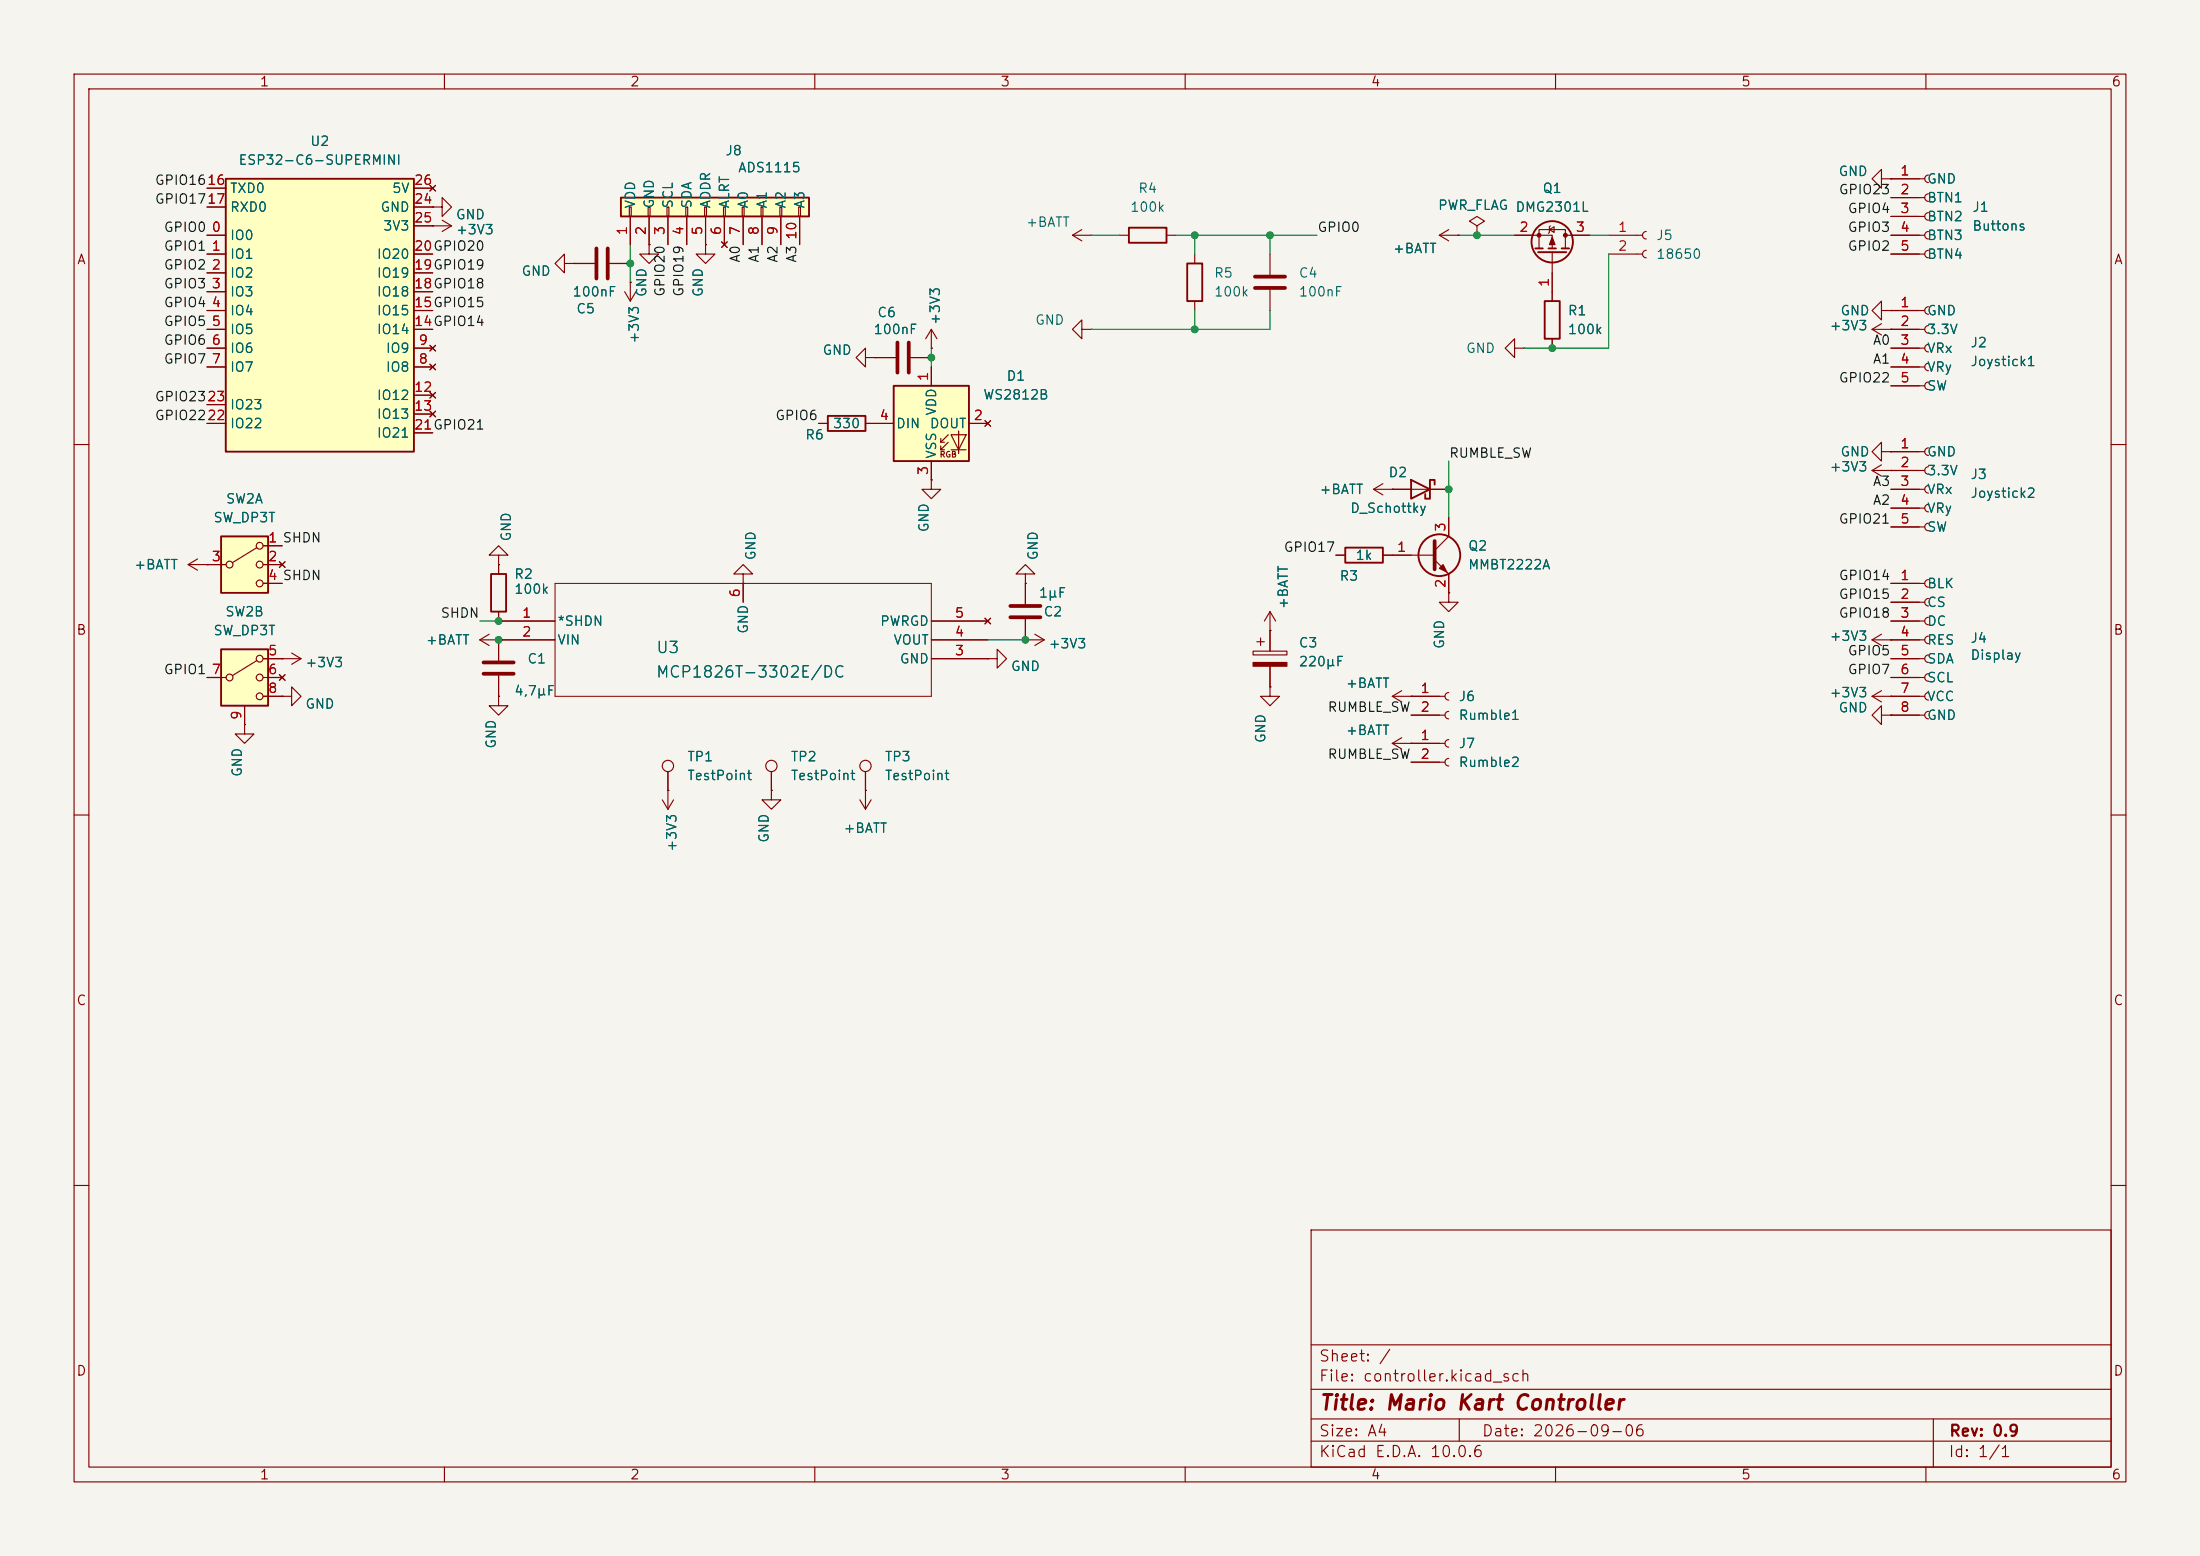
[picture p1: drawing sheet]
<svg xmlns="http://www.w3.org/2000/svg" width="297mm" height="210mm" viewBox="0 0 297 210" stroke-linecap="round" stroke-linejoin="round" font-family="sans-serif">
<path d="M0 0h297v210h-297z" fill="#f5f4ef" stroke="#f5f4ef" stroke-width=".14"/>
<g fill="none" stroke="#840000" stroke-width=".15">
<path d="M10 10h277v190h-277zM12 12h273v186h-273zM60 10v2M110 10v2M160 10v2M210 10v2M260 10v2M76.2 35.6v1.2l-1.3-1.2 1.3-1.3v1.3h1.3M77.5 35.6h.1M84.3 39.4l.8 1.2M85.1 38.1h.1M85.1 38.1v2.5"/>
<path d="M85.9 39.4l-.8 1.2M87.6 33v1.3h1.3l-1.3 1.3-1.2-1.3h1.2M87.6 33h.1M95.2 33v1.3h1.3l-1.3 1.3-1.2-1.3h1.2M95.2 33h.1M110.5 57.2h1.3M116.8 48.3v-1.3l-1.2 1.3 1.2 1.2v-1.2h1.3M116.8 57.2h1.3M118.1 48.3h.1M118.1 48.3h2.8M122.9 48.3h2.8M125.7 47h.1"/>
<path d="M125.7 44.5l-.7 1.2M125.7 44.5l.8 1.2M125.7 44.5v2.5M10 60h2M100.3 78.7v2.6M138.4 77.5h1.3l-1.3-1.3-1.2 1.3h1.2v1.2M138.4 78.7h.1M138.4 78.7v2.8M285 60h2M67.3 83.8h7.6M67.3 86.4h7.6M125.7 83.8h7.6"/>
<path d="M125.7 86.4h7.6M125.7 88.9h7.6M133 83.4l.7 .8M133.3 88.9h1.3v-1.3l1.3 1.3-1.3 1.3v-1.3M133.3 88.9h.1M133.7 83.4l-.7 .8M138.4 86.4h.1M138.4 86.4h2.6M138.4 83.6v2.8M139.7 85.6l1.3 .8M141 86.4l-1.3 .7M10 110h2"/>
<path d="M90.2 104.1v2.6M104.1 106.7v1.3h1.3l-1.3 1.2-1.2-1.2h1.2M104.1 106.7h.1M104.1 104.1v2.6M116.1 108l.7 1.2M116.8 106.7h.1M116.8 104.1v5.1M117.6 108l-.8 1.2M285 110h2M10 160h2M177 166h108v32h-108zM285 160h2"/>
<path d="M60 198v2M110 198v2M160 198v2M177 194.5h108M177 191.5h108M177 187.5h108M177 181.5h108M197 191.5v3M210 198v2M260 198v2M261 191.5v6.5"/>
<circle cx="90.2" cy="103.4" r=".76"/>
<circle cx="104.1" cy="103.4" r=".76"/>
<circle cx="116.8" cy="103.4" r=".76"/>
</g>
<path d="M74.9 78.7h50.8v15.3h-50.8z" fill="none" stroke="#840000" stroke-width=".14"/>
<path d="M111.8 56.1h5v2.1h-5z" fill="none" stroke="#840000" stroke-width=".25"/>
<path d="M121.2 46.2v4.1M122.7 46.2v4.1M136.4 83.3h4.1M136.4 81.8h4.1" fill="none" stroke="#840000" stroke-width=".51"/>
<path d="M83.8 26.7h25.4v2.5h-25.4z" fill="#ffffc2"/>
<g fill="none" stroke="#840000" stroke-width=".25">
<path d="M83.8 26.7h25.4v2.5h-25.4zM152.4 30.7h5.1v2.1h-5.1zM160.3 35.6h2v5h-2zM207.3 33.5h1M207.6 34h3.9M209 33.5h1.1M210.8 33.5h1M208.5 40.6h2.1v5.1h-2.1z"/>
<circle cx="209.5" cy="32.6" r="2.79"/>
</g>
<g fill="none" stroke="#840000" stroke-width=".15">
<path d="M77.5 35.6h2.8M82.3 35.6h2.8M85 27.9h.2v1.3h-.2zM85.1 29.2v3.8M87.5 27.9h.3v1.3h-.3zM87.6 29.2v3.8M90 27.9h.3v1.3h-.3zM90.2 29.2v3.8M92.6 27.9h.2v1.3h-.2zM92.7 29.2v3.8M95.1 27.9h.3v1.3h-.3zM95.2 29.2v3.8"/>
<path d="M97.4 32.6l.8 .8M97.7 27.9h.2v1.3h-.2zM97.8 29.2v3.8M98.2 32.6l-.8 .8M100.2 27.9h.3v1.3h-.3zM100.3 29.2v3.8M102.7 27.9h.3v1.3h-.3zM102.9 29.2v3.8M105.3 27.9h.2v1.3h-.2zM105.4 29.2v3.8M107.8 27.9h.3v1.3h-.3zM107.9 29.2v3.8"/>
<path d="M144.8 31.8h2.5M144.8 31.8l1.2 .7M146 31l-1.2 .8M147.3 31.8h.1M151.1 31.8h1.3M157.5 31.8h1.2M161.3 34.3v1.3M171.4 34.3v2.8M171.4 39.1v2.8M194.3 31.8h2.5M194.3 31.8l1.3 .7M195.6 31l-1.3 .8"/>
<path d="M196.8 31.8h.1M199.4 30.5l1-.7-1-.6-1 .6 1 .7v1.3M199.4 31.8h.1M204.5 31.8h5v1.7M207.8 33.5v-2.5h3.5v2.5M209.2 31l.6-.4v.8zM209.3 30.5l-.1 .1v.8l-.2 .1M209.5 34v6.6M211.3 31.8h3.3M217.2 31.8h4.5M217.2 34.3h4.5M222.2 31.2a.51 .51 0 0 0-.5 .6 .51 .51 0 0 0 .5 .5"/>
<path d="M222.2 33.8a.51 .51 0 0 0-.5 .5 .51 .51 0 0 0 .5 .5M254 24.1v-1.2l-1.3 1.2 1.3 1.3v-1.3h1.3M255.3 24.1h.1M255.3 31.8h4.5M255.3 34.3h4.5M255.3 24.1h4.5M255.3 26.7h4.5M255.3 29.2h4.5M260.3 23.6a.51 .51 0 0 0-.5 .5 .51 .51 0 0 0 .5 .5M260.3 26.2a.51 .51 0 0 0-.5 .5 .51 .51 0 0 0 .5 .5M260.3 28.7a.51 .51 0 0 0-.5 .5 .51 .51 0 0 0 .5 .5M260.3 31.2a.51 .51 0 0 0-.5 .6 .51 .51 0 0 0 .5 .5"/>
<path d="M260.3 33.8a.51 .51 0 0 0-.5 .5 .51 .51 0 0 0 .5 .5M146 44.5v-1.3l-1.2 1.3 1.2 1.2v-1.2h1.3M147.3 44.5h.1M161.3 40.6v1.3M204.5 47v-1.3l-1.3 1.3 1.3 1.3v-1.3h1.2M205.7 47h.1M209.5 45.7v1.3M252.7 44.5l1.3 .7M252.7 44.5h7.1M254 41.9v-1.3l-1.3 1.3 1.3 1.3v-1.3h1.3M254 43.7l-1.3 .8M255.3 41.9h.1"/>
<path d="M255.3 44.5h.1M255.3 41.9h4.5M255.3 47h4.5M255.3 49.5h4.5M255.3 52.1h4.5M260.3 41.4a.51 .51 0 0 0-.5 .5 .51 .51 0 0 0 .5 .5M260.3 43.9a.51 .51 0 0 0-.5 .6 .51 .51 0 0 0 .5 .5M260.3 46.5a.51 .51 0 0 0-.5 .5 .51 .51 0 0 0 .5 .5M260.3 49a.51 .51 0 0 0-.5 .5 .51 .51 0 0 0 .5 .5M260.3 51.6a.51 .51 0 0 0-.5 .5 .51 .51 0 0 0 .5 .5M252.7 63.5l1.3 .8M252.7 63.5h7.1"/>
<path d="M254 61v-1.3l-1.3 1.3 1.3 1.2v-1.2h1.3M254 62.7l-1.3 .8M255.3 63.5h.1M255.3 61h.1M255.3 78.7h4.5M255.3 61h4.5M255.3 66h4.5M255.3 68.6h4.5M255.3 71.1h4.5M260.3 78.2a.51 .51 0 0 0-.5 .5 .51 .51 0 0 0 .5 .5M260.3 60.5a.51 .51 0 0 0-.5 .5 .51 .51 0 0 0 .5 .5M260.3 63a.51 .51 0 0 0-.5 .5 .51 .51 0 0 0 .5 .5"/>
<path d="M260.3 65.5a.51 .51 0 0 0-.5 .5 .51 .51 0 0 0 .5 .5M260.3 68.1a.51 .51 0 0 0-.5 .5 .51 .51 0 0 0 .5 .5M260.3 70.6a.51 .51 0 0 0-.5 .5 .51 .51 0 0 0 .5 .5M171.4 85.1h.1M171.4 92.7v1.3h1.3l-1.3 1.3-1.2-1.3h1.2M171.4 92.7h.1M171.4 82.6l-.7 1.2M171.4 82.6l.8 1.2M171.4 82.6v2.5M188 94l1.2 .7M188 94h2.5M189.2 93.2l-1.2 .8"/>
<path d="M190.5 94h.1M195.6 80v1.3h1.2l-1.2 1.3-1.3-1.3h1.3M195.6 80h.1M252.7 94h7.1M252.7 86.4l1.3 .7M252.7 86.4h7.1M252.7 94l1.3 .7M254 96.5v-1.2l-1.3 1.2 1.3 1.3v-1.3h1.3M254 85.6l-1.3 .8M254 93.2l-1.3 .8M255.3 86.4h.1M255.3 96.5h.1"/>
<path d="M255.3 94h.1M255.3 81.3h4.5M255.3 83.8h4.5M255.3 88.9h4.5M255.3 91.4h4.5M255.3 96.5h4.5M260.3 80.8a.51 .51 0 0 0-.5 .5 .51 .51 0 0 0 .5 .5M260.3 83.3a.51 .51 0 0 0-.5 .5 .51 .51 0 0 0 .5 .5M260.3 85.9a.51 .51 0 0 0-.5 .5 .51 .51 0 0 0 .5 .5M260.3 88.4a.51 .51 0 0 0-.5 .5 .51 .51 0 0 0 .5 .5M260.3 90.9a.51 .51 0 0 0-.5 .5 .51 .51 0 0 0 .5 .5M260.3 93.5a.51 .51 0 0 0-.5 .5 .51 .51 0 0 0 .5 .5"/>
<path d="M260.3 96a.51 .51 0 0 0-.5 .5 .51 .51 0 0 0 .5 .5"/>
</g>
<g fill="#840000" stroke="#840000" stroke-width=".15">
<path d="M209.5 32l.4 1h-.7z"/>
<circle cx="211.3" cy="31.7" r=".25"/>
<circle cx="207.8" cy="31.7" r=".25"/>
</g>
<path d="M80.5 33.5v4.1M82 33.5v4.1M169.4 37.3h4.1M169.4 38.9h4.1" fill="none" stroke="#840000" stroke-width=".51"/>
<path d="M120.6 52.1h10.2v10.1h-10.2z" fill="#ffffc2"/>
<g fill="none" stroke="#840000" stroke-width=".15">
<path d="M58.4 30.5h.1M58.4 30.5h2.6M59.7 29.7l1.3 .8M61 30.5l-1.3 .7M118.1 57.2h2.5M125.7 49.5v2.6M127 59.7h.5M128 58.7l-1 1v-.5M128 59.7l-1 1v-.5M128.4 58.7h2l-1 2zM129.4 58.2v3M130.8 57.2h2.5"/>
<path d="M133 56.8l.7 .7M133.7 56.8l-.7 .7M67.3 76.2v1.3M100.3 77.5h1.3l-1.3-1.3-1.2 1.3h1.2v1.2M100.3 78.7h.1M125.7 64.8v1.2h1.3l-1.3 1.3-1.2-1.3h1.2M125.7 64.8h.1M125.7 62.2v2.6M127 60.7h.5M128.4 60.7h2M185.4 66l1.3 .8M185.4 66h2.6"/>
<path d="M186.7 65.3l-1.3 .7M188 66h.1M188 74.9h5.7M193.7 75.6l1.9 1.9v2.5M195.6 69.9v2.5l-1.9 1.9M64.8 86.4l1.2 .7M64.8 86.4h2.5M66 85.6l-1.2 .8M67.3 94v1.3h1.3l-1.3 1.2-1.3-1.2h1.3M67.3 94h.1M67.3 86.4h.1M67.3 82.6v1.2"/>
<path d="M67.3 86.4v2.8M67.3 91.2v2.8M89.4 108l.8 1.2M90.2 106.7h.1M90.2 106.7v2.5M90.9 108l-.7 1.2"/>
</g>
<g fill="none" stroke="#840000" stroke-width=".25">
<path d="M120.6 52.1h10.2v10.1h-10.2zM66.3 77.5h2v5.1h-2z"/>
<circle cx="194.3" cy="74.9" r="2.82"/>
</g>
<path d="M193.7 73v3.8M65.3 89.4h4M65.3 90.9h4" fill="none" stroke="#840000" stroke-width=".51"/>
<path d="M194.3 76.7l.5-.5 .5 1z" fill="#840000" stroke="#840000" stroke-width=".15"/>
<path d="M29.8 72.4h6.4v7.6h-6.4z" fill="#ffffc2"/>
<path d="M29.8 72.4h6.4v7.6h-6.4z" fill="none" stroke="#840000" stroke-width=".25"/>
<g fill="none" stroke="#840000" stroke-width=".15">
<path d="M58.4 27.9h1.3v-1.2l1.3 1.2-1.3 1.3v-1.3M58.4 27.9h.1M25.4 76.2h5.1M25.4 76.2l1.3 .8M26.7 75.4l-1.3 .8M27.9 76.2h.1M34.7 73.9l-3.3 2M35.6 73.7h2.5M35.6 76.2h2.5M35.6 78.7h2.5M37.7 75.8l.8 .8M38.5 75.8l-.8 .8"/>
<path d="M67.3 74.9h1.3l-1.3-1.2-1.3 1.2h1.3v1.3M67.3 76.2h.1M195.6 99.8a.51 .51 0 0 0-.5 .5 .51 .51 0 0 0 .5 .5M190.5 100.3h4.6M190.5 102.9h4.6M195.6 102.4a.51 .51 0 0 0-.5 .5 .51 .51 0 0 0 .5 .5"/>
<circle cx="31" cy="76.2" r=".46"/>
<circle cx="35.1" cy="73.7" r=".46"/>
<circle cx="35.1" cy="78.7" r=".46"/>
<circle cx="35.1" cy="76.2" r=".46"/>
</g>
<path d="M30.5 24.1h25.4v36.9h-25.4z" fill="#ffffc2"/>
<path d="M30.5 24.1h25.4v36.9h-25.4z" fill="none" stroke="#840000" stroke-width=".25"/>
<g fill="none" stroke="#840000" stroke-width=".15">
<path d="M27.9 31.8h2.6M27.9 34.3h2.6M27.9 36.8h2.6M27.9 39.4h2.6M27.9 25.4h2.6M27.9 27.9h2.6M55.9 34.3h2.5M55.9 36.8h2.5M55.9 39.4h2.5M55.9 25.4h2.5M55.9 27.9h2.5M55.9 30.5h2.5"/>
<path d="M58 25l.8 .8M58.8 25l-.8 .8M27.9 41.9h2.6M27.9 44.5h2.6M27.9 47h2.6M27.9 49.5h2.6M27.9 57.2h2.6M27.9 54.6h2.6M55.9 41.9h2.5M55.9 44.5h2.5M55.9 47h2.5M55.9 49.5h2.5"/>
<path d="M55.9 53.3h2.5M55.9 55.9h2.5M55.9 58.4h2.5M58 49.1l.8 .8M58 46.6l.8 .8M58 53l.8 .7M58 55.5l.8 .8M58.8 49.1l-.8 .8M58.8 46.6l-.8 .8M58.8 53l-.8 .7M58.8 55.5l-.8 .8M33 97.8v1.3h1.3l-1.3 1.2-1.3-1.2h1.3"/>
<path d="M33 97.8h.1M38.1 88.9h.1M38.1 88.9h2.5M39.4 88.1l1.2 .8M40.6 88.9l-1.2 .8"/>
</g>
<path d="M29.8 87.6h6.4v7.7h-6.4z" fill="#ffffc2"/>
<path d="M181.6 73.9h5.1v2h-5.1zM190.5 64.8l2.5 1.2-2.5 1.3zM193.7 65.4v-.6h-.7v2.5h-.6v-.6M29.8 87.6h6.4v7.7h-6.4z" fill="none" stroke="#840000" stroke-width=".25"/>
<g fill="none" stroke="#840000" stroke-width=".15">
<path d="M27.9 31.8h2.6M27.9 34.3h2.6M27.9 36.8h2.6M27.9 39.4h2.6M27.9 25.4h2.6M27.9 27.9h2.6M55.9 34.3h2.5M55.9 36.8h2.5M55.9 39.4h2.5M55.9 25.4h2.5M55.9 27.9h2.5M55.9 30.5h2.5"/>
<path d="M58 25l.8 .8M58.4 27.9h.1M58.4 30.5h.1M58.8 25l-.8 .8M77.5 35.6h.1M77.5 35.6h2.8M82.3 35.6h2.8M85.1 38.1h.1M85.1 29.2v3.8M87.6 33h.1M87.6 29.2v3.8M90.2 29.2v3.8"/>
<path d="M92.7 29.2v3.8M95.2 33h.1M95.2 29.2v3.8M97.4 32.6l.8 .8M97.8 29.2v3.8M98.2 32.6l-.8 .8M100.3 29.2v3.8M102.9 29.2v3.8M105.4 29.2v3.8M107.9 29.2v3.8M196.8 31.8h.1M199.4 31.8h.1"/>
<path d="M204.5 31.8h2.5M209.5 36.8v3.8M212.1 31.8h2.5M255.3 24.1h.1M255.3 31.8h3.8M255.3 34.3h3.8M255.3 24.1h3.8M255.3 26.7h3.8M255.3 29.2h3.8M27.9 41.9h2.6M27.9 44.5h2.6M27.9 47h2.6"/>
<path d="M27.9 49.5h2.6M27.9 57.2h2.6M27.9 54.6h2.6M55.9 41.9h2.5M55.9 44.5h2.5M55.9 47h2.5M55.9 49.5h2.5M55.9 53.3h2.5M55.9 55.9h2.5M55.9 58.4h2.5M58 49.1l.8 .8M58 46.6l.8 .8"/>
<path d="M58 53l.8 .7M58 55.5l.8 .8M58.8 49.1l-.8 .8M58.8 46.6l-.8 .8M58.8 53l-.8 .7M58.8 55.5l-.8 .8M110.5 57.2h1.3M116.8 57.2h3.8M118.1 48.3h.1M118.1 48.3h2.8M122.9 48.3h2.8M125.7 47h.1"/>
<path d="M125.7 49.5v2.6M130.8 57.2h2.5M133 56.8l.7 .7M133.7 56.8l-.7 .7M209.5 45.7v1.3M255.3 44.5h.1M255.3 41.9h.1M255.3 41.9h3.8M255.3 44.5h3.8M255.3 47h3.8M255.3 49.5h3.8M255.3 52.1h3.8"/>
<path d="M27.9 76.2h.1M27.9 76.2h2.6M35.6 73.7h2.5M35.6 76.2h2.5M35.6 78.7h2.5M37.7 75.8l.8 .8M38.5 75.8l-.8 .8M67.3 76.2h.1M67.3 76.2v1.3M100.3 78.7h.1M100.3 78.7v2.6M125.7 64.8h.1"/>
<path d="M125.7 62.2v2.6M138.4 78.7h.1M138.4 78.7v2.8M180.3 74.9h1.3M186.7 74.9h3.8M188 66h.1M188 66h7.6M195.6 69.9v2.5M195.6 77.5v2.5M255.3 61h.1M255.3 63.5h.1M255.3 66h3.8"/>
<path d="M255.3 78.7h3.8M255.3 61h3.8M255.3 63.5h3.8M255.3 68.6h3.8M255.3 71.1h3.8M27.9 91.4h2.6M33 97.8h.1M33 95.3v2.5M34.7 89.2l-3.3 2M35.6 88.9h2.5M35.6 91.4h2.5M35.6 94h2.5"/>
<path d="M37.7 91.1l.8 .7M38.1 94h1.3v-1.3l1.2 1.3-1.2 1.3v-1.3M38.1 94h.1M38.1 88.9h.1M38.5 91.1l-.8 .7M67.3 86.4h.1M67.3 94h.1M67.3 82.6v1.2h7.6M67.3 86.4v2.8M67.3 91.2v2.8M67.3 86.4h7.6M125.7 88.9h7.6"/>
<path d="M125.7 83.8h7.6M125.7 86.4h7.6M133 83.4l.7 .8M133.3 88.9h.1M133.7 83.4l-.7 .8M138.4 86.4h.1M138.4 83.6v2.8M169.2 87.9h4.5v.5h-4.5zM169.7 86.6h1M170.2 86.1v1M171.4 92.7h.1M171.4 85.1h.1"/>
<path d="M171.4 85.1v2.8M171.4 89.9v2.8M189.2 99.6l-1.2 .7M190.5 94h.1M190.5 94h4.6M190.5 96.5h4.6M195.6 93.5a.51 .51 0 0 0-.5 .5 .51 .51 0 0 0 .5 .5M195.6 96a.51 .51 0 0 0-.5 .5 .51 .51 0 0 0 .5 .5M195.6 80h.1M255.3 94h.1M255.3 86.4h.1M255.3 96.5h.1"/>
<path d="M255.3 88.9h3.8M255.3 91.4h3.8M255.3 94h3.8M255.3 96.5h3.8M255.3 83.8h3.8M255.3 86.4h3.8M255.3 81.3h3.8M90.2 106.7h.1M90.2 104.1v2.6M104.1 106.7h.1M104.1 104.1v2.6M116.8 106.7h.1"/>
<path d="M116.8 104.1v2.6M188 100.3l1.2 .8M188 100.3h6.3M190.5 100.3h.1M190.5 102.9h3.8"/>
<circle cx="31" cy="91.4" r=".46"/>
<circle cx="35.1" cy="91.4" r=".46"/>
<circle cx="35.1" cy="88.9" r=".46"/>
<circle cx="35.1" cy="94" r=".46"/>
</g>
<path d="M169.2 89.4h4.5v.5h-4.5z" fill="#840000" stroke="#840000" stroke-width=".15"/>
<g fill="none" stroke="#009600" stroke-width=".15">
<path d="M85.1 33v5.1M147.3 31.8h3.8M158.7 31.8h19.1M161.3 31.8v2.5M171.4 31.8v2.5M196.8 31.8h7.7M214.6 31.8h2.6M217.2 34.3v12.7h-11.5M125.7 47v2.5M161.3 41.9v2.6M171.4 41.9v2.6h-24.1M195.6 62.2v7.7"/>
<path d="M64.8 83.8h2.5M133.3 86.4h5.1"/>
</g>
<g fill="#009600" stroke="#009600" stroke-width=".14">
<circle cx="67.3" cy="83.8" r=".46"/>
<circle cx="67.3" cy="86.4" r=".46"/>
<circle cx="209.5" cy="47" r=".46"/>
<circle cx="195.6" cy="66" r=".46"/>
<circle cx="161.3" cy="44.5" r=".46"/>
<circle cx="85.1" cy="35.6" r=".46"/>
<circle cx="138.4" cy="86.4" r=".46"/>
<circle cx="125.7" cy="48.3" r=".46"/>
<circle cx="161.3" cy="31.8" r=".46"/>
<circle cx="171.4" cy="31.8" r=".46"/>
<circle cx="199.4" cy="31.8" r=".46"/>
</g>
<text font-size="2" fill="#840000" x="178" y="190.8">Title: Mario Kart Controller</text>
<g font-size="1.5" fill="#006464">
<text x="88.5" y="88.5">U3</text>
<text x="88.5" y="91.8">MCP1826T-3302E/DC</text>
</g>
<g font-size="1.5" fill="#840000">
<text x="178" y="184.1">Sheet: /</text>
<text x="178" y="186.8">File: controller.kicad_sch</text>
<text x="178" y="197">KiCad E.D.A. 10.0.6</text>
<text x="178" y="194.2">Size: A4</text>
<text x="200" y="194.2">Date: 2026-09-06</text>
<text x="263" y="197">Id: 1/1</text>
<text x="263" y="194.2">Rev: 0.9</text>
</g>
<g font-size="1.3" fill="#840000">
<text x="35" y="12">1</text>
<text x="85" y="12">2</text>
<text x="135" y="12">3</text>
<text x="185" y="12">4</text>
<text x="235" y="12">5</text>
<text x="285" y="12">6</text>
<text x="10.3" y="36">A</text>
<text x="285.3" y="36">A</text>
<text x="10.2" y="86">B</text>
<text x="285.2" y="86">B</text>
<text x="10.2" y="136">C</text>
<text x="285.2" y="136">C</text>
<text x="10.2" y="186">D</text>
<text x="285.2" y="186">D</text>
<text x="35" y="200">1</text>
<text x="85" y="200">2</text>
<text x="135" y="200">3</text>
<text x="185" y="200">4</text>
<text x="235" y="200">5</text>
<text x="285" y="200">6</text>
</g>
<g font-size="1.3" fill="#006464">
<text x="32.1" y="22.6">ESP32-C6-SUPERMINI</text>
<text x="41.8" y="20">U2</text>
<text x="97.8" y="21.3">J8</text>
<text x="99.6" y="23.6">ADS1115</text>
<text x="31" y="26.4">TXD0</text>
<text x="31" y="28.9">RXD0</text>
<text x="51.3" y="28.9">GND</text>
<text x="52.8" y="26.4">5V</text>
<text x="61.5" y="29.9">GND</text>
<text x="86.1" y="28.2" transform="rotate(-90 86.1 28.2)">VDD</text>
<text x="88.6" y="28.2" transform="rotate(-90 88.6 28.2)">GND</text>
<text x="91.1" y="28.2" transform="rotate(-90 91.1 28.2)">SCL</text>
<text x="93.7" y="28.2" transform="rotate(-90 93.7 28.2)">SDA</text>
<text x="96.2" y="28.2" transform="rotate(-90 96.2 28.2)">ADDR</text>
<text x="98.8" y="28.2" transform="rotate(-90 98.8 28.2)">ALRT</text>
<text x="101.3" y="28.2" transform="rotate(-90 101.3 28.2)">A0</text>
<text x="103.8" y="28.2" transform="rotate(-90 103.8 28.2)">A1</text>
<text x="106.4" y="28.2" transform="rotate(-90 106.4 28.2)">A2</text>
<text x="108.9" y="28.2" transform="rotate(-90 108.9 28.2)">A3</text>
<text x="152.5" y="28.9">100k</text>
<text x="153.6" y="26.4">R4</text>
<text x="194" y="28.6">PWR_FLAG DMG2301L</text>
<text x="208.2" y="26.4">Q1</text>
<text x="248.1" y="24.1">GND</text>
<text x="260.1" y="25.1">GND</text>
<text x="260.1" y="27.6">BTN1</text>
<text x="266.2" y="28.9">J1</text>
<text x="31" y="32.7">IO0</text>
<text x="31" y="35.3">IO1</text>
<text x="50.8" y="35.3">IO20</text>
<text x="51.6" y="31.4">3V3</text>
<text x="61.5" y="32">+3V3</text>
<text x="138.4" y="30.9">+BATT</text>
<text x="188" y="34.5">+BATT</text>
<text x="223.5" y="32.7">J5</text>
<text x="223.5" y="35.3">18650</text>
<text x="260.1" y="30.2">BTN2</text>
<text x="260.1" y="32.7">BTN3</text>
<text x="260.1" y="35.3">BTN4</text>
<text x="266.2" y="31.4">Buttons</text>
<text x="31" y="37.8">IO2</text>
<text x="31" y="40.3">IO3</text>
<text x="50.8" y="40.3">IO18</text>
<text x="50.8" y="37.8">IO19</text>
<text x="70.3" y="37.5">GND</text>
<text x="77.2" y="40.3">100nF</text>
<text x="87.6" y="40.2" transform="rotate(-90 87.6 40.2)">GND</text>
<text x="95.2" y="40.2" transform="rotate(-90 95.2 40.2)">GND</text>
<text x="163.8" y="37.8">R5</text>
<text x="163.8" y="40.3">100k</text>
<text x="175.2" y="37.8">C4</text>
<text x="175.2" y="40.3">100nF</text>
<text x="31" y="42.9">IO4</text>
<text x="31" y="45.4">IO5</text>
<text x="31" y="48">IO6</text>
<text x="50.8" y="45.4">IO14</text>
<text x="50.8" y="42.9">IO15</text>
<text x="52" y="48">IO9</text>
<text x="77.7" y="42.6">C5</text>
<text x="86.6" y="46.5" transform="rotate(-90 86.6 46.5)">+3V3</text>
<text x="117.8" y="45.4">100nF</text>
<text x="118.3" y="43.1">C6</text>
<text x="127.2" y="44" transform="rotate(-90 127.2 44)">+3V3</text>
<text x="139.7" y="44.1">GND</text>
<text x="197.8" y="48">GND</text>
<text x="211.6" y="42.9">R1</text>
<text x="211.6" y="45.4">100k</text>
<text x="246.9" y="44.9">+3V3</text>
<text x="248.4" y="42.9">GND</text>
<text x="260.1" y="42.9">GND</text>
<text x="260.1" y="45.4">3.3V</text>
<text x="260.1" y="48">VRx</text>
<text x="265.9" y="47.2">J2</text>
<text x="31" y="50.5">IO7</text>
<text x="52" y="50.5">IO8</text>
<text x="111" y="48.2">GND</text>
<text x="135.8" y="51.7">D1</text>
<text x="260.1" y="50.5">VRy</text>
<text x="260.1" y="53">SW</text>
<text x="265.9" y="49.7">Joystick1</text>
<text x="31" y="58.1">IO22</text>
<text x="31" y="55.6">IO23</text>
<text x="50.8" y="54.3">IO12</text>
<text x="50.8" y="56.8">IO13</text>
<text x="50.8" y="59.4">IO21</text>
<text x="108.6" y="59.6">R6</text>
<text x="112.4" y="58.1">330</text>
<text x="120.9" y="58.1">DIN</text>
<text x="125.4" y="58.1">DOUT</text>
<text x="126.7" y="56.2" transform="rotate(-90 126.7 56.2)">VDD</text>
<text x="132.6" y="54.2">WS2812B</text>
<text x="126.7" y="62" transform="rotate(-90 126.7 62)">VSS</text>
<text x="187.4" y="64.7">D2</text>
<text x="246.9" y="64">+3V3</text>
<text x="248.4" y="61.9">GND</text>
<text x="260.1" y="61.9">GND</text>
<text x="260.1" y="64.5">3.3V</text>
<text x="265.9" y="65">J3</text>
<text x="28.7" y="70.8">SW_DP3T</text>
<text x="30.4" y="68.3">SW2A</text>
<text x="125.7" y="71.9" transform="rotate(-90 125.7 71.9)">GND</text>
<text x="178" y="67">+BATT</text>
<text x="182.2" y="69.5">D_Schottky</text>
<text x="260.1" y="67">VRx</text>
<text x="260.1" y="69.5">VRy</text>
<text x="265.9" y="67.5">Joystick2</text>
<text x="18" y="77.2">+BATT</text>
<text x="69.3" y="73.2" transform="rotate(-90 69.3 73.2)">GND</text>
<text x="102.3" y="75.7" transform="rotate(-90 102.3 75.7)">GND</text>
<text x="140.4" y="75.7" transform="rotate(-90 140.4 75.7)">GND</text>
<text x="182.9" y="75.9">1k</text>
<text x="198.1" y="74.6">Q2</text>
<text x="198.1" y="77.2">MMBT2222A</text>
<text x="260.1" y="72.1">SW</text>
<text x="30.3" y="83.5">SW2B</text>
<text x="69.3" y="78.4">R2</text>
<text x="69.3" y="80.5">100k</text>
<text x="140.2" y="81">1µF</text>
<text x="140.8" y="83.5">C2</text>
<text x="174.2" y="82.3" transform="rotate(-90 174.2 82.3)">+BATT</text>
<text x="180.8" y="78.7">R3</text>
<text x="260.1" y="79.7">BLK</text>
<text x="260.1" y="82.2">CS</text>
<text x="28.7" y="86.1">SW_DP3T</text>
<text x="57.4" y="87.3">+BATT</text>
<text x="71.1" y="89.9">C1</text>
<text x="75.2" y="84.8">*SHDN</text>
<text x="75.2" y="87.3">VIN</text>
<text x="101.3" y="85.6" transform="rotate(-90 101.3 85.6)">GND</text>
<text x="118.7" y="84.8">PWRGD</text>
<text x="120.5" y="87.3">VOUT</text>
<text x="121.4" y="89.9">GND</text>
<text x="141.5" y="87.8">+3V3</text>
<text x="175.2" y="87.7">C3</text>
<text x="195.3" y="87.7" transform="rotate(-90 195.3 87.7)">GND</text>
<text x="246.9" y="86.8">+3V3</text>
<text x="260.1" y="84.8">DC</text>
<text x="260.1" y="87.3">RES</text>
<text x="260.1" y="89.9">SDA</text>
<text x="265.9" y="87.1">J4</text>
<text x="265.9" y="89.4">Display</text>
<text x="41.1" y="90.4">+3V3</text>
<text x="41.1" y="96">GND</text>
<text x="69.3" y="94.2">4,7µF</text>
<text x="136.4" y="90.9">GND</text>
<text x="175.2" y="90.2">220µF</text>
<text x="181.6" y="93.2">+BATT</text>
<text x="196.8" y="94.9">J6</text>
<text x="246.9" y="94.4">+3V3</text>
<text x="260.1" y="92.4">SCL</text>
<text x="260.1" y="94.9">VCC</text>
<text x="67.3" y="101.1" transform="rotate(-90 67.3 101.1)">GND</text>
<text x="171.1" y="100.4" transform="rotate(-90 171.1 100.4)">GND</text>
<text x="181.6" y="99.5">+BATT</text>
<text x="196.8" y="101.3">J7</text>
<text x="196.8" y="97.5">Rumble1</text>
<text x="248.1" y="96.5">GND</text>
<text x="260.1" y="97.5">GND</text>
<text x="33" y="104.9" transform="rotate(-90 33 104.9)">GND</text>
<text x="92.7" y="103.1">TP1</text>
<text x="92.7" y="105.6">TestPoint</text>
<text x="106.7" y="103.1">TP2</text>
<text x="106.7" y="105.6">TestPoint</text>
<text x="119.4" y="103.1">TP3</text>
<text x="119.4" y="105.6">TestPoint</text>
<text x="196.8" y="103.8">Rumble2</text>
<text x="104.1" y="113.8" transform="rotate(-90 104.1 113.8)">GND</text>
<text x="113.8" y="112.7">+BATT</text>
<text x="91.6" y="115" transform="rotate(-90 91.6 115)">+3V3</text>
</g>
<g font-size="1.3" fill="#a90000">
<text x="256.4" y="24">1</text>
<text x="27.9" y="25.3">16</text>
<text x="27.9" y="27.8">17</text>
<text x="55.8" y="27.8">24</text>
<text x="55.8" y="25.3">26</text>
<text x="256.4" y="26.5">2</text>
<text x="256.4" y="29.1">3</text>
<text x="28.5" y="31.6">0</text>
<text x="28.5" y="34.2">1</text>
<text x="55.8" y="34.2">20GPIO20</text>
<text x="55.8" y="30.3">25</text>
<text x="55.8" y="34.2">20</text>
<text x="85" y="31.8" transform="rotate(-90 85 31.8)">1</text>
<text x="87.5" y="31.8" transform="rotate(-90 87.5 31.8)">2</text>
<text x="90" y="31.8" transform="rotate(-90 90 31.8)">3</text>
<text x="92.6" y="31.8" transform="rotate(-90 92.6 31.8)">4</text>
<text x="95.1" y="31.8" transform="rotate(-90 95.1 31.8)">5</text>
<text x="97.7" y="31.8" transform="rotate(-90 97.7 31.8)">6</text>
<text x="100.2" y="31.8" transform="rotate(-90 100.2 31.8)">7</text>
<text x="102.7" y="31.8" transform="rotate(-90 102.7 31.8)">8</text>
<text x="105.3" y="31.8" transform="rotate(-90 105.3 31.8)">9</text>
<text x="107.8" y="32.5" transform="rotate(-90 107.8 32.5)">10</text>
<text x="205" y="31.6">2</text>
<text x="212.6" y="31.6">3</text>
<text x="218.3" y="31.6">1</text>
<text x="218.3" y="34.2">2</text>
<text x="256.4" y="31.6">4</text>
<text x="256.4" y="34.2">5</text>
<text x="28.5" y="36.7">2</text>
<text x="28.5" y="39.2">3</text>
<text x="28.5" y="41.8">4</text>
<text x="55.8" y="41.8">15GPIO15</text>
<text x="55.8" y="39.2">18GPIO18</text>
<text x="55.8" y="36.7">19GPIO19</text>
<text x="55.8" y="41.8">15</text>
<text x="55.8" y="39.2">18</text>
<text x="55.8" y="36.7">19</text>
<text x="209.4" y="38.8" transform="rotate(-90 209.4 38.8)">1</text>
<text x="256.4" y="41.8">1</text>
<text x="28.5" y="44.3">5</text>
<text x="28.5" y="46.9">6</text>
<text x="55.8" y="44.3">14GPIO14</text>
<text x="55.8" y="44.3">14</text>
<text x="56.4" y="46.9">9</text>
<text x="256.4" y="44.3">2</text>
<text x="256.4" y="46.9">3</text>
<text x="28.5" y="49.4">7</text>
<text x="55.8" y="53.2">12</text>
<text x="56.4" y="49.4">8</text>
<text x="125.6" y="51.5" transform="rotate(-90 125.6 51.5)">1</text>
<text x="256.4" y="49.4">4</text>
<text x="256.4" y="51.9">5</text>
<text x="27.9" y="57">22</text>
<text x="27.9" y="54.5">23</text>
<text x="55.8" y="55.7">13</text>
<text x="55.8" y="58.3">21GPIO21</text>
<text x="55.8" y="58.3">21</text>
<text x="118.6" y="57">4</text>
<text x="131.3" y="57">2</text>
<text x="125.6" y="64.2" transform="rotate(-90 125.6 64.2)">3</text>
<text x="256.4" y="60.8">1</text>
<text x="256.4" y="63.4">2</text>
<text x="256.4" y="65.9">3</text>
<text x="195.4" y="71.9" transform="rotate(-90 195.4 71.9)">3</text>
<text x="256.4" y="68.4">4</text>
<text x="256.4" y="71">5</text>
<text x="28.5" y="76.1">3</text>
<text x="36.1" y="73.5">1 SHDN</text>
<text x="36.1" y="76.1">2</text>
<text x="36.1" y="73.5">1</text>
<text x="188.5" y="74.8">1</text>
<text x="36.1" y="78.6">4 SHDN</text>
<text x="36.1" y="78.6">4</text>
<text x="70.4" y="83.7">1</text>
<text x="100.2" y="80.7" transform="rotate(-90 100.2 80.7)">6</text>
<text x="128.8" y="83.7">5</text>
<text x="195.4" y="79.5" transform="rotate(-90 195.4 79.5)">2</text>
<text x="256.4" y="78.6">1</text>
<text x="256.4" y="81.1">2</text>
<text x="256.4" y="83.7">3</text>
<text x="36.1" y="88.8">5</text>
<text x="70.4" y="86.2">2</text>
<text x="128.8" y="88.8">3</text>
<text x="128.8" y="86.2">4</text>
<text x="256.4" y="86.2">4</text>
<text x="256.4" y="88.8">5</text>
<text x="28.5" y="91.3">7</text>
<text x="36.1" y="91.3">6</text>
<text x="36.1" y="93.8">8</text>
<text x="191.7" y="93.8">1</text>
<text x="256.4" y="91.3">6</text>
<text x="256.4" y="93.8">7</text>
<text x="32.9" y="97.3" transform="rotate(-90 32.9 97.3)">9</text>
<text x="191.7" y="100.2">1</text>
<text x="191.7" y="96.4">2</text>
<text x="256.4" y="96.4">8</text>
<text x="191.7" y="102.7">2</text>
</g>
<g font-size="1.3" fill="#0f0f0f">
<text x="20.8" y="25.3">GPIO1616</text>
<text x="20.8" y="27.8">GPIO1717</text>
<text x="248.1" y="26.5">GPIO23</text>
<text x="249.4" y="29.1">GPIO4</text>
<text x="22" y="34.2">GPIO1</text>
<text x="22" y="31.6">GPIO0</text>
<text x="100.2" y="35.5" transform="rotate(-90 100.2 35.5)">A0</text>
<text x="102.7" y="35.5" transform="rotate(-90 102.7 35.5)">A1</text>
<text x="105.3" y="35.5" transform="rotate(-90 105.3 35.5)">A2</text>
<text x="107.8" y="35.5" transform="rotate(-90 107.8 35.5)">A3</text>
<text x="177.8" y="31.6">GPIO0</text>
<text x="249.4" y="31.6">GPIO3</text>
<text x="249.4" y="34.2">GPIO2</text>
<text x="22" y="41.8">GPIO4</text>
<text x="22" y="36.7">GPIO2</text>
<text x="22" y="39.2">GPIO3</text>
<text x="90" y="40.1" transform="rotate(-90 90 40.1)">GPIO20</text>
<text x="92.6" y="40.1" transform="rotate(-90 92.6 40.1)">GPIO19</text>
<text x="22" y="44.3">GPIO5</text>
<text x="22" y="46.9">GPIO6</text>
<text x="252.7" y="46.9">A0</text>
<text x="22" y="49.4">GPIO7</text>
<text x="248.1" y="51.9">GPIO22</text>
<text x="252.7" y="49.4">A1</text>
<text x="20.8" y="54.5">GPIO2323</text>
<text x="20.8" y="57">GPIO2222</text>
<text x="104.6" y="57">GPIO6</text>
<text x="195.6" y="62.1">RUMBLE_SW</text>
<text x="252.7" y="65.9">A3</text>
<text x="248.1" y="71">GPIO21</text>
<text x="252.7" y="68.5">A2</text>
<text x="173.2" y="74.8">GPIO17</text>
<text x="59.4" y="83.7">SHDN</text>
<text x="248.1" y="83.7">GPIO18</text>
<text x="248.1" y="81.2">GPIO15</text>
<text x="248.1" y="78.6">GPIO14</text>
<text x="249.4" y="88.8">GPIO5</text>
<text x="22" y="91.3">GPIO1</text>
<text x="249.4" y="91.3">GPIO7</text>
<text x="179.1" y="96.4">RUMBLE_SW</text>
<text x="179.1" y="102.7">RUMBLE_SW</text>
</g>
<text font-size=".8" fill="#840000" x="126.8" y="61.9">RGB</text>
</svg>
